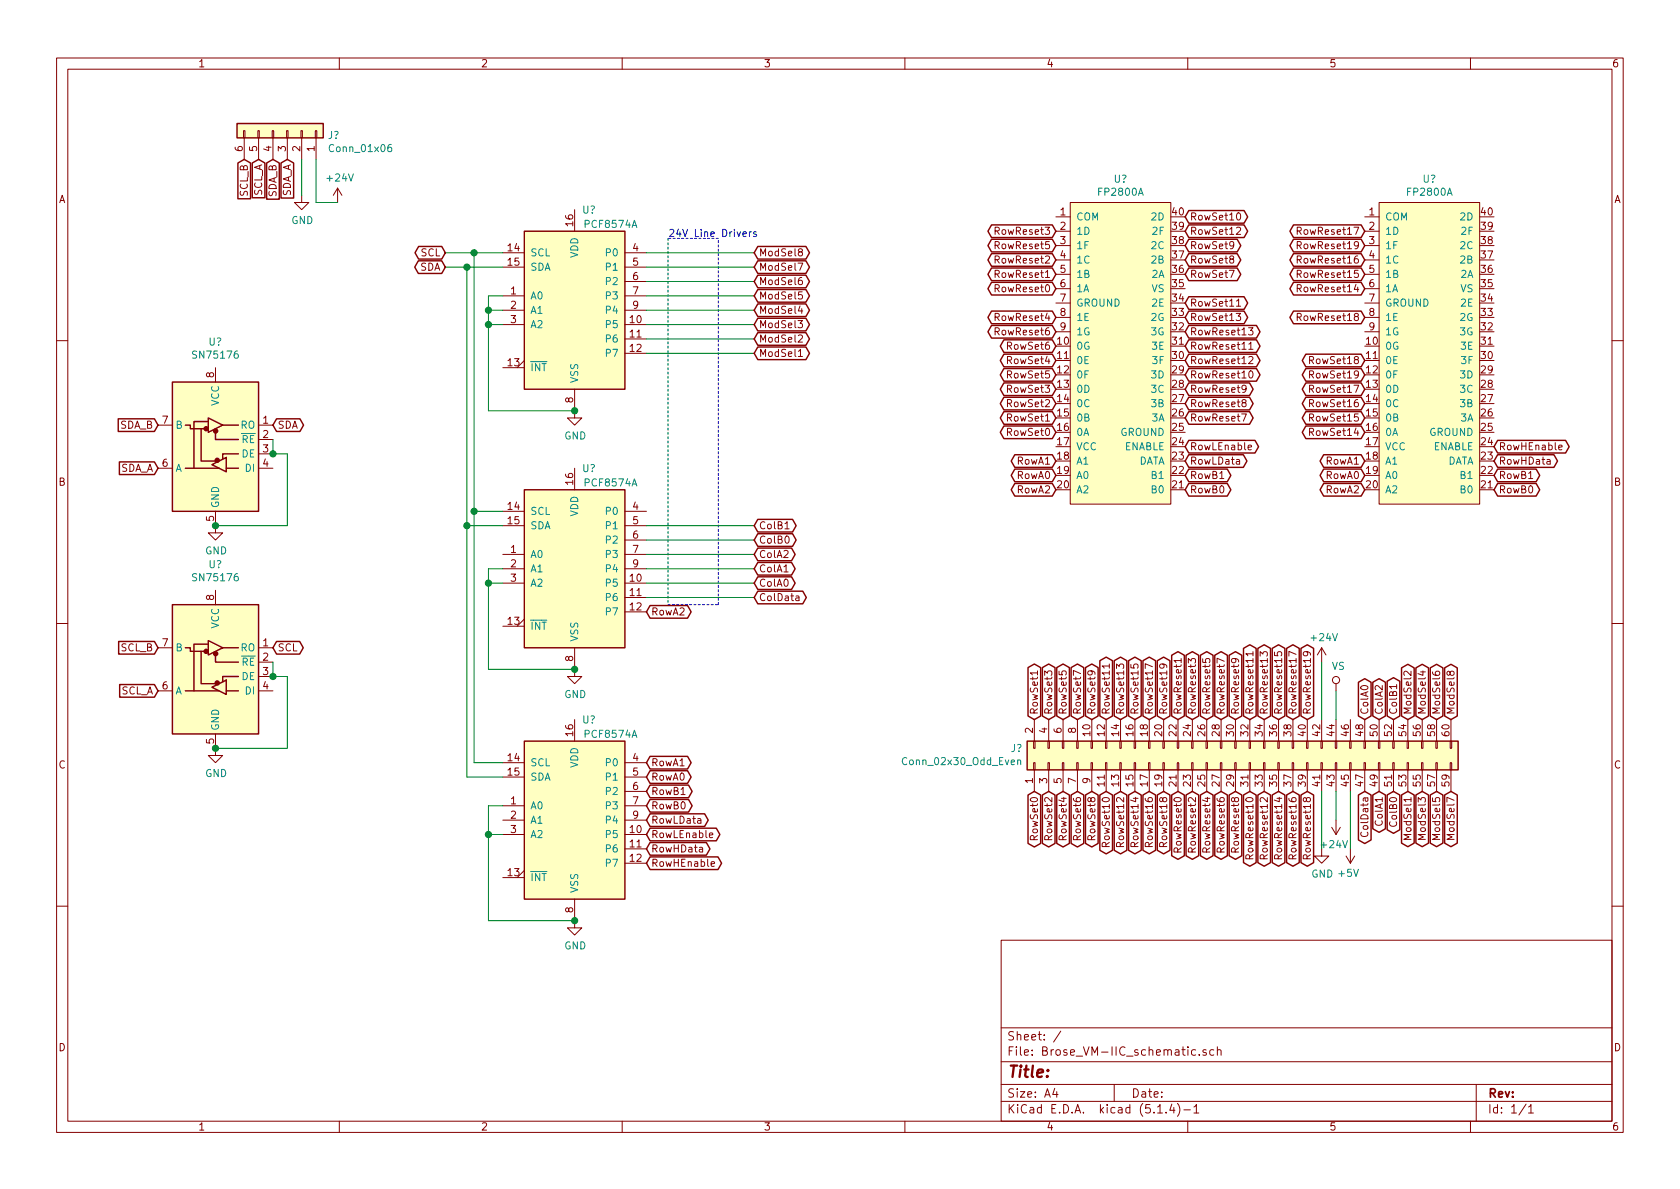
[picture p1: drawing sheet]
<svg xmlns="http://www.w3.org/2000/svg" width="297mm" height="210mm" viewBox="0 0 297 210" stroke-linecap="round" stroke-linejoin="round" font-family="sans-serif">
<g fill="none" stroke="#840000" stroke-width=".18">
<path d="M10 10.3h277v189.9h-277zM12 12.2h273v186.1h-273zM60 10.3v1.9M110 10.3v1.9M160 10.3v1.9M210 10.3v1.9M260 10.3v1.9M43.1 23.1h.2v1.3h-.2zM43.2 24.4v3.8M45.6 23.1h.2v1.3h-.2zM45.7 24.4v3.8M48.1 23.1h.3v1.3h-.3z"/>
<path d="M48.3 24.4v3.8M50.7 23.1h.2v1.3h-.2zM50.8 24.4v3.8M53.2 23.1h.3v1.3h-.3zM53.3 34.5v1.3h1.3l-1.3 1.3-1.2-1.3h1.2M53.3 24.4v3.8M55.8 23.1h.2v1.3h-.2zM55.9 24.4v3.8M59.7 33.3l-.8 1.2M59.7 33.3v2.5M59.7 33.3l.8 1.2M101.6 37.1v3.8"/>
<path d="M186.7 38.3h2.5M189.2 35.8h17.8v53.3h-17.8zM218.7 37.8l.2-.2a.67 .67 0 0 1 .5 .7 .67 .67 0 0 1-.5 .6l-.3-.5zM241.3 38.3h2.5M243.8 35.8h17.8v53.3h-17.8zM88.9 52.3h3.8M88.9 57.4h3.8M88.9 44.7h3.8M88.9 47.2h3.8M88.9 54.9h3.8M110.5 52.3h3.8M110.5 57.4h3.8"/>
<path d="M110.5 59.9h3.8M110.5 44.7h3.8M110.5 47.2h3.8M110.5 54.9h3.8M110.5 49.8h3.8M141.1 56.7h.8l-.4 .5 .3 .1v.5l-.2 .2-.5-.2M141.1 46.5h.8l-.5 1.3M141.1 59.4l.5-.2 .2 .2 .1 .2-.1 .2-.7 .7h.8M141.4 44.5l-.3-.2 .2-.2 .3-.1 .2 .1v.3l-.5 .2-.2 .2v.2l.3 .3 .4-.1 .1-.2-.1-.4-.2-.1M141.5 54.1l-.4 .9h.8M141.8 49.1h-.3a.79 .79 0 0 0-.1 1.2l.4-.1v-.5l-.4-.2-.3 .3M141.8 54.6v.8"/>
<path d="M141.8 51.6h-.6l-.1 .6 .2-.1 .5 .1v.6l-.2 .1-.5-.1M186.7 56.1h2.5M186.7 40.9h2.5M186.7 43.4h2.5M186.7 46h2.5M186.7 48.5h2.5M186.7 51h2.5M186.7 53.6h2.5M186.7 58.7h2.5M217.3 47.8h.9l-.5 1.3M217.7 45.8l-.2-.1v-.3l.2-.1h.3l.1 .4-.6 .2-.1 .1v.3l.3 .2h.3l.1-.2v-.4l-.2-.1M218.1 43.3l-.2 .2h-.4l-.1-.2 .1-.5 .2-.1h.2l.2 .3a.97 .97 0 0 1-.2 .9l-.4 .1"/>
<path d="M218.6 55.4h.8l-.5 .5 .4 .1v.6l-.2 .1-.5-.1M218.6 53.2l.4-.3v1.2M218.6 40.3l.5-.1 .2 .1 .1 .2-.1 .2-.7 .7h.8M218.6 54.1h.8M220.8 58h.7l-.4 .4 .4 .2v.4l-.2 .2-.5-.1M229.4 51l.6-.1v-.4l-.2-.2h-.4v1.3M229.4 48.5l.6-.1v-.5l-.2-.1h-.4v1.3M229.4 45.9h.6v-.5l-.2-.1h-.4v1.2M229.4 40.8h.6v-.5l-.2-.1h-.4v1.2M229.4 56.1l.6-.1v-.5l-.2-.1h-.4v1.3M229.4 43.4l.6-.1v-.5l-.2-.1h-.4v1.3M241.3 56.1h2.5"/>
<path d="M241.3 40.9h2.5M241.3 43.4h2.5M241.3 46h2.5M241.3 48.5h2.5M241.3 51h2.5M241.3 53.6h2.5M241.3 58.7h2.5M10 60.2h2M27.9 75.2h2.6M36.8 74.5h.1M38.1 65v2.6M45.7 75.2h2.6"/>
<path d="M45.7 77.7h2.6M88.9 65h3.8M92.7 63.7l-1.3 1.3M101.6 68.8v5.1h1.3l-1.3 1.3-1.3-1.3h1.3M110.5 62.5h3.8M141.1 62.1l.4-.3v1.2M141.1 63h.8M219.5 73.2h.9l-.6 1.3M219.8 71.2l-.2-.2 .1-.2 .1-.1 .5 .1v.3l-.6 .2-.1 .1v.3l.2 .2h.4l.1-.2v-.4l-.2-.1M220.3 68.7l-.2 .2h-.4l-.1-.2v-.3l.2-.3h.3l.2 .3a.88 .88 0 0 1-.2 .9l-.4 .1M220.7 79.1l.6-.1-.1-.2-.3-.1-.2 .2 .1 .6h.4M220.8 60.9l.4-.4v1.3"/>
<path d="M220.8 63.2l.5-.2 .2 .4-.7 .9h.7M220.8 61.8h.7M220.9 65.7l.2-.1a.67 .67 0 0 1 .5 .6 .67 .67 0 0 1-.5 .6l-.2-.2-.1-.2zM231.5 73.9l.7-.1v-.5l-.2-.1h-.5v1.3M231.5 76.4l.7-.1v-.4l-.2-.2h-.5v1.3M231.5 71.3l.7-.1v-.4l-.2-.1h-.5v1.2M231.5 68.8l.7-.1v-.5l-.2-.1h-.5v1.3M231.5 63.7l.7-.1v-.4l-.2-.2h-.5v1.3M231.5 66.2l.7-.1v-.4l-.2-.1h-.5v1.2M275.6 79.1l.6-.1-.1-.2-.3-.1-.2 .2 .1 .6h.4M285 60.2h2M27.9 82.8h2.6"/>
<path d="M38.1 90.4v3.8h1.3l-1.3 1.3-1.3-1.3h1.3M45.7 80.3h2.6M45.7 82.8h2.6M88.9 98h3.8M88.9 90.4h3.8M88.9 93h3.8M101.6 82.8v3.8M110.5 98h3.8M110.5 90.4h3.8M110.5 93h3.8M110.5 95.5h3.8M138.8 93.5h.7"/>
<path d="M138.9 94.9l.2-.1a.67 .67 0 0 1 .4 .6 .67 .67 0 0 1-.4 .7l-.3-.5zM215.7 84.6h.7M218.6 81.3h.5l.1 .8M219.2 81.6h-.5l-.1 .2v.2h.6M270.3 84.6h.7M273.5 81.3h.5l.1 .8M274.1 81.6h-.4l-.2 .2v.2h.6M10 110.3h2M27.9 114.5h2.6M36.8 113.9h.1M38.1 104.4v2.5M45.7 114.5h2.6"/>
<path d="M45.7 117.1h2.6M45.7 119.6h2.6M88.9 103.1h3.8M88.9 110.7h3.8M88.9 100.6h3.8M92.7 109.5l-1.3 1.2M101.6 114.5v5.1h1.3l-1.3 1.3-1.3-1.3h1.3M110.5 103.1h3.8M110.5 105.7h3.8M110.5 108.2h3.8M110.5 100.6h3.8M138.6 101.1h.7"/>
<path d="M140.7 105.4h.5l.1 .8M141.3 105.7h-.5l-.1 .2 .1 .3h.5M183.4 119h-1.2l.3 .3M183.4 118.6v.7M184.7 119.4v-.8l.5 .4 .1-.3h.6l.1 .2-.1 .5M187.2 118.7v.6h.7l-.2-.1 .2-.5h.5l.1 .2-.1 .4M191.1 119.1l-1.3-.5v.8M192.9 118.6l.2 .3v.3l-.2 .1h-.4l-.2-.2v-.2l.3-.3a.97 .97 0 0 1 .9 .3l.1 .3M196.1 117.8h-1.2l.3 .4M196.1 117.4v.8M197.4 118.2v-.8l.5 .5 .1-.4 .5-.1 .2 .3-.1 .5M199.9 117.5v.6l.7 .1-.2-.5 .3-.3h.3l.2 .3-.1 .5"/>
<path d="M203.8 117.9l-1.3-.5v.8M205.6 117.4l.2 .3v.3l-.2 .2-.5-.2-.1-.3 .2-.2a.87 .87 0 0 1 1.1 .3v.2M208.8 116.8h-1.2l.3 .4M208.8 116.5v.7M210.1 117.2v-.7l.5 .4 .1-.4h.6l.1 .2-.1 .5M212.6 116.5v.6l.7 .1-.2-.2 .2-.5h.5l.1 .2-.1 .5M216.5 116.9l-1.3-.5v.8M218.3 116.5l.2 .2v.4l-.2 .1h-.3l-.3-.3v-.2l.3-.2a.88 .88 0 0 1 .9 .2l.1 .4M221.5 115.6h-1.2l.3 .4M221.5 115.2v.8M222.8 116v-.8l.5 .5 .1-.4 .5-.1 .2 .3-.1 .5M225.3 115.3v.6l.7 .1-.2-.5 .3-.3h.3l.2 .3-.1 .5"/>
<path d="M229.2 115.7l-1.3-.5v.8M231 115.2l.2 .3v.3l-.2 .2-.5-.2-.1-.3 .2-.2a.84 .84 0 0 1 1.1 .3v.2M233.7 114.5v2.6M233.7 114.5l-.8 1.3M233.7 114.5l.7 1.3M249.5 118.7v.8l-.9-.8-.4 .2 .1 .5M251.2 118.8h.8M251.6 118.6v.8l-.9-.3M253.3 118.8v.2a.79 .79 0 0 0 1.3 .2l-.1-.4-.5-.1-.2 .2v.3l.2 .2M256.4 118.9l.2-.2h.3l.2 .2-.1 .4-.1 .1-.5-.1v-.4l-.3-.2-.3 .2v.3l.3 .2 .3-.2M285 110.3h2M27.9 122.2h2.6"/>
<path d="M38.1 129.8v3.8h1.3l-1.3 1.3-1.3-1.3h1.3M45.7 122.2h2.6M88.9 134.9h3.8M88.9 137.4h3.8M101.6 127.2v3.9M110.5 134.9h3.8M110.5 137.4h3.8M110.5 139.9h3.8M182.8 134.9h.2v1.2h-.2zM182.8 131.1h.2v1.2h-.2zM182.9 127.2v3.9M182.9 136.1v3.8"/>
<path d="M185.3 134.9h.2v1.2h-.2zM185.3 131.1h.2v1.2h-.2zM185.4 127.2v3.9M185.4 136.1v3.8M187.8 134.9h.3v1.2h-.3zM187.8 131.1h.3v1.2h-.3zM188 127.2v3.9M188 136.1v3.8M190.4 134.9h.2v1.2h-.2zM190.4 131.1h.2v1.2h-.2zM190.5 127.2v3.9M190.5 136.1v3.8"/>
<path d="M192.9 134.9h.3v1.2h-.3zM192.9 131.1h.3v1.2h-.3zM193 127.2v3.9M193 136.1v3.8M195.5 134.9h.2v1.2h-.2zM195.5 131.1h.2v1.2h-.2zM195.6 127.2v3.9M195.6 136.1v3.8M198 134.9h.2v1.2h-.2zM198 131.1h.2v1.2h-.2zM198.1 127.2v3.9M198.1 136.1v3.8"/>
<path d="M200.5 134.9h.3v1.2h-.3zM200.5 131.1h.3v1.2h-.3zM200.7 127.2v3.9M200.7 136.1v3.8M203.1 134.9h.2v1.2h-.2zM203.1 131.1h.2v1.2h-.2zM203.2 127.2v3.9M203.2 136.1v3.8M205.6 134.9h.3v1.2h-.3zM205.6 131.1h.3v1.2h-.3zM205.7 127.2v3.9M205.7 136.1v3.8"/>
<path d="M208.2 134.9h.2v1.2h-.2zM208.2 131.1h.2v1.2h-.2zM208.3 127.2v3.9M208.3 136.1v3.8M210.7 134.9h.2v1.2h-.2zM210.7 131.1h.2v1.2h-.2zM210.8 127.2v3.9M210.8 136.1v3.8M213.2 134.9h.3v1.2h-.3zM213.2 131.1h.3v1.2h-.3zM213.4 127.2v3.9M213.4 136.1v3.8"/>
<path d="M215.8 134.9h.2v1.2h-.2zM215.8 131.1h.2v1.2h-.2zM215.9 127.2v3.9M215.9 136.1v3.8M218.3 134.9h.3v1.2h-.3zM218.3 131.1h.3v1.2h-.3zM218.4 127.2v3.9M218.4 136.1v3.8M220.9 134.9h.2v1.2h-.2zM220.9 131.1h.2v1.2h-.2zM221 127.2v3.9M221 136.1v3.8"/>
<path d="M223.4 134.9h.2v1.2h-.2zM223.4 131.1h.2v1.2h-.2zM223.5 127.2v3.9M223.5 136.1v3.8M225.9 134.9h.3v1.2h-.3zM225.9 131.1h.3v1.2h-.3zM226.1 127.2v3.9M226.1 136.1v3.8M228.5 134.9h.2v1.2h-.2zM228.5 131.1h.2v1.2h-.2zM228.6 127.2v3.9M228.6 136.1v3.8"/>
<path d="M231 134.9h.3v1.2h-.3zM231 131.1h.3v1.2h-.3zM231.1 127.2v3.9M231.1 136.1v3.8M233.6 134.9h.2v1.2h-.2zM233.6 131.1h.2v1.2h-.2zM233.7 127.2v3.9M233.7 136.1v3.8M236.1 134.9h.2v1.2h-.2zM236.1 131.1h.2v1.2h-.2zM236.2 120.9v1.3M236.2 127.2v3.9"/>
<path d="M236.2 136.1v3.8M238.6 134.9h.3v1.2h-.3zM238.6 131.1h.3v1.2h-.3zM238.8 127.2v3.9M238.8 136.1v3.8M241.2 134.9h.2v1.2h-.2zM241.2 131.1h.2v1.2h-.2zM241.3 127.2v3.9M241.3 136.1v3.8M243.7 134.9h.3v1.2h-.3zM243.7 131.1h.3v1.2h-.3zM243.8 127.2v3.9"/>
<path d="M243.8 136.1v3.8M246.3 134.9h.2v1.2h-.2zM246.3 131.1h.2v1.2h-.2zM246.4 127.2v3.9M246.4 136.1v3.8M246.9 121.1v.7M248.8 134.9h.2v1.2h-.2zM248.8 131.1h.2v1.2h-.2zM248.9 127.2v3.9M248.9 136.1v3.8M251.3 134.9h.3v1.2h-.3zM251.3 131.1h.3v1.2h-.3z"/>
<path d="M251.5 127.2v3.9M251.5 136.1v3.8M253.9 134.9h.2v1.2h-.2zM253.9 131.1h.2v1.2h-.2zM254 127.2v3.9M254 136.1v3.8M256.4 134.9h.3v1.2h-.3zM256.4 131.1h.3v1.2h-.3zM256.5 127.2v3.9M256.5 136.1v3.8M88.9 142.5h3.8M88.9 147.6h3.8"/>
<path d="M88.9 155.2h3.8M88.9 145h3.8M92.7 153.9l-1.3 1.3M101.6 159v5.1h1.3l-1.3 1.2-1.3-1.2h1.3M110.5 142.5h3.8M110.5 147.6h3.8M110.5 150.1h3.8M110.5 152.6h3.8M110.5 145h3.8M120.4 140.5h.7M123.4 144.8h.5v.8M123.7 149.9h.5v.8"/>
<path d="M123.9 145.1h-.4l-.2 .2 .1 .2h.5M124.2 150.1l-.4 .1-.2 .2 .1 .2h.5M125.4 147.7l.6-.1v-.3h-.4l-.2 .2 .1 .6h.5M125.7 152.8l.6-.1v-.3h-.4l-.2 .1 .1 .7h.5M195.5 149.7l-.1-.7h-.4l-.1 .2v.5h1.2M198.1 149.7l-.1-.7h-.5l-.1 .2v.5h1.3M200.6 149.7l-.1-.7h-.4l-.2 .2v.5h1.3M203.1 149.7l-.1-.7h-.4l-.1 .2v.5h1.3M205.7 149.7l-.1-.7h-.4l-.2 .2v.5h1.3M220.9 151.9v-.6l-.5-.1-.1 .2v.5h1.2M223.5 151.9l-.1-.6-.5-.1-.1 .2v.5h1.3M226 151.9v-.6l-.5-.1-.2 .2v.5h1.3"/>
<path d="M228.5 151.9v-.6l-.5-.1-.1 .2v.5h1.3M231.1 151.9l-.1-.6-.4-.1-.2 .2v.5h1.3M233.7 150.1v1.3h1.2l-1.2 1.2-1.3-1.2h1.3M235.5 146.3l.7 1.3M236.2 145v2.6M237 146.3l-.8 1.3M238 151.4l.8 1.2M238.8 150.1v2.5M239.5 151.4l-.7 1.2M10 160.2h2M177 166.3h108v32h-108zM285 160.2h2"/>
<path d="M60 198.3v1.9M110 198.3v1.9M160 198.3v1.9M177 194.8h108M177 191.8h108M177 187.8h108M177 181.8h108M186.5 192.5l-.4 1h1M186.8 193v1M187.6 182.3l-1.3 2M197 191.8v3M204.7 196.8h.8"/>
<path d="M206.2 196.7v.1M207.2 195.2l-.4 1.1h.9M207.5 195.8v1M208.2 195.1a1.71 1.71 0 0 1 0 2.3M209.3 196.3h1.2M210 198.3v1.9M211.1 195.8l.4-.5v1.5M211.1 196.8h.9M211.4 185.7l-.4-.1-.3 .3v.6l.3 .1 .4-.1M212 186.5v.1M213.3 185.7a.37 .37 0 0 0-.6 .1l.1 .2 .5 .2v.1l-.2 .3-.4-.1M214.6 185.7l-.4-.1-.3 .3 .1 .6 .2 .1 .4-.1"/>
<path d="M215.2 185.7h.1a.37 .37 0 0 1 .6 .1v.8M215.2 185.1v1.5M260 198.3v1.9M261 191.8v6.5M269.8 195.2l-1.2 2M270.3 195.8l.4-.5v1.5M270.3 196.8h.8"/>
<circle cx="236.2" cy="120.3" r=".63"/>
</g>
<g fill="#ffffc2" stroke="#ffffc2" stroke-width=".18">
<path d="M189.2 35.8h17.8v53.3h-17.8z"/>
<path d="M30.5 106.9h15.2v22.9h-15.2z"/>
<path d="M30.5 67.6h15.2v22.8h-15.2z"/>
<path d="M92.7 131.1h17.8v27.9h-17.8z"/>
<path d="M92.7 86.6h17.8v27.9h-17.8z"/>
<path d="M92.7 40.9h17.8v27.9h-17.8z"/>
<path d="M243.8 35.8h17.8v53.3h-17.8z"/>
<path d="M181.6 131.1h76.2v5h-76.2z"/>
<path d="M41.9 21.8h15.2v2.6h-15.2z"/>
</g>
<g fill="none" stroke="#840000" stroke-width=".25">
<path d="M41.9 21.8h15.2v2.6h-15.2zM42.1 28.8l1.1-.6 1.1 .6v6.3h-2.2zM44.6 28.8l1.1-.6 1.1 .6v6.2h-2.2zM47.1 28.8l1.2-.6 1.1 .6v6.4h-2.3zM49.7 28.8l1.1-.6 1.1 .6v6.2h-2.2zM175.3 39.8h10.8l.6 1.1-.6 1.1h-10.8l-.6-1.1zM210.2 39.8h9.8l.6 1.1-.6 1.1h-9.8l-.7-1.1zM210.2 37.2h9.8l.6 1.1-.6 1.2h-9.8l-.7-1.2zM228.7 39.8h12l.6 1.1-.6 1.1h-12l-.6-1.1zM74 46.1h4.1l.6 1.1-.6 1.2h-4.1l-.7-1.2zM74 43.6h4.1l.6 1.1-.6 1.1h-4.1l-.6-1.1zM92.7 40.9h17.8v27.9h-17.8z"/>
<path d="M134 58.8h8.5l.6 1.1-.6 1.2h-8.5l-.7-1.2zM134 56.3h8.5l.6 1.1-.6 1.1h-8.5l-.7-1.1zM134 51.2h8.5l.6 1.1-.6 1.1h-8.5l-.7-1.1zM134 53.7h8.5l.6 1.2-.6 1.1h-8.5l-.7-1.1zM134 48.7h8.5l.6 1.1-.6 1.1h-8.5l-.7-1.1zM134 46.1h8.5l.6 1.1-.6 1.2h-8.5l-.7-1.2zM134 43.6h8.5l.6 1.1-.6 1.1h-8.5l-.7-1.1zM175.3 49.9h10.8l.6 1.1-.6 1.2h-10.8l-.6-1.2zM175.3 47.4h10.8l.6 1.1-.6 1.1h-10.8l-.6-1.1zM175.3 44.9h10.8l.6 1.1-.6 1.1h-10.8l-.6-1.1zM175.3 55h10.8l.6 1.1-.6 1.1h-10.8l-.6-1.1zM175.3 42.3h10.8l.6 1.1-.6 1.1h-10.8l-.6-1.1z"/>
<path d="M175.3 57.6h10.8l.6 1.1-.6 1.1h-10.8l-.6-1.1zM210.2 52.5h9.8l.6 1.1-.6 1.1h-9.8l-.7-1.1zM210.2 55h9.8l.6 1.1-.6 1.1h-9.8l-.7-1.1zM210.2 57.6h11.9l.7 1.1-.7 1.1h-11.9l-.7-1.1zM210.2 47.4h8.5l.7 1.1-.7 1.1h-8.5l-.7-1.1zM210.2 44.9h8.5l.7 1.1-.7 1.1h-8.5l-.7-1.1zM210.2 42.3h8.5l.7 1.1-.7 1.1h-8.5l-.7-1.1zM228.7 49.9h12l.6 1.1-.6 1.2h-12l-.6-1.2zM228.7 47.4h12l.6 1.1-.6 1.1h-12l-.6-1.1zM228.7 44.9h12l.6 1.1-.6 1.1h-12l-.6-1.1zM228.7 55h12l.6 1.1-.6 1.1h-12l-.6-1.1zM228.7 42.3h12l.6 1.1-.6 1.1h-12l-.6-1.1z"/>
<path d="M20.9 74.1h6.4l.6 1.1-.6 1.1h-6.4zM30.5 67.6h15.2v22.8h-15.2zM32.8 75.2h.9v.6h2.5M35.6 75.8v5.7h2.5M36.8 74.5h-2.5v8.3M36.8 73.9l2.6 1.3-2.6 1.2zM38.1 76.4v1.3h4.1M39.4 75.2h2.8M48.9 74.1h4.1l.7 1.1-.7 1.1h-4.1l-.6-1.1zM134 61.4h8.5l.6 1.1-.6 1.1h-8.5l-.7-1.1zM177.5 60.1h8.6l.6 1.1-.6 1.1h-8.6l-.6-1.1zM177.5 75.3h8.6l.6 1.1-.6 1.2h-8.6l-.6-1.2z"/>
<path d="M177.5 72.8h8.6l.6 1.1-.6 1.1h-8.6l-.6-1.1zM177.5 70.3h8.6l.6 1.1-.6 1.1h-8.6l-.6-1.1zM177.5 67.7h8.6l.6 1.1-.6 1.1h-8.6l-.6-1.1zM177.5 62.6h8.6l.6 1.1-.6 1.2h-8.6l-.6-1.2zM177.5 65.2h8.6l.6 1.1-.6 1.1h-8.6l-.6-1.1zM210.2 72.8h10.7l.7 1.1-.7 1.1h-10.7l-.7-1.1zM210.2 70.3h10.7l.7 1.1-.7 1.1h-10.7l-.7-1.1zM210.2 67.7h10.7l.7 1.1-.7 1.1h-10.7l-.7-1.1zM210.2 65.2h11.9l.7 1.1-.7 1.1h-11.9l-.7-1.1zM210.2 60.1h11.9l.7 1.1-.7 1.1h-11.9l-.7-1.1zM210.2 62.6h11.9l.7 1.1-.7 1.2h-11.9l-.7-1.2zM210.2 77.9h11.7l.6 1.1-.6 1.1h-11.7l-.7-1.1z"/>
<path d="M230.9 72.8h9.8l.6 1.1-.6 1.1h-9.8l-.6-1.1zM230.9 75.3h9.8l.6 1.1-.6 1.2h-9.8l-.6-1.2zM230.9 70.3h9.8l.6 1.1-.6 1.1h-9.8l-.6-1.1zM230.9 67.7h9.8l.6 1.1-.6 1.1h-9.8l-.6-1.1zM230.9 62.6h9.8l.6 1.1-.6 1.2h-9.8l-.6-1.2zM230.9 65.2h9.8l.6 1.1-.6 1.1h-9.8l-.6-1.1zM264.8 77.9h12l.6 1.1-.6 1.1h-12l-.6-1.1zM21.1 81.7h6.2l.6 1.1-.6 1.1h-6.2zM32.8 82.8h5.9M37.5 82.2l2.5-1.3v2.5zM39.4 80.9v.3M40 82.8h2.2"/>
<path d="M42.2 80.3h-2.8v.6M92.7 86.6h17.8v27.9h-17.8zM134 99.5h6l.6 1.1-.6 1.1h-6l-.7-1.1zM134 96.9h6l.6 1.1-.6 1.2h-6l-.7-1.2zM134 94.4h6.1l.7 1.1-.7 1.1h-6.1l-.7-1.1zM134 91.8h6.1l.7 1.2-.7 1.1h-6.1l-.7-1.1zM179.4 85.5h6.7l.6 1.1-.6 1.1h-6.7l-.6-1.1zM179.4 80.4h6.7l.6 1.1-.6 1.1h-6.7l-.6-1.1zM179.4 83h6.7l.6 1.1-.6 1.1h-6.7l-.6-1.1zM210.2 80.4h9.6l.7 1.1-.7 1.1h-9.6l-.7-1.1zM210.2 83h6.8l.6 1.1-.6 1.1h-6.8l-.7-1.1zM210.2 85.5h6.8l.6 1.1-.6 1.1h-6.8l-.7-1.1z"/>
<path d="M234 83h6.7l.6 1.1-.6 1.1h-6.7l-.6-1.1zM234 85.5h6.7l.6 1.1-.6 1.1h-6.7l-.6-1.1zM234 80.4h6.7l.6 1.1-.6 1.1h-6.7l-.6-1.1zM264.8 80.4h10l.6 1.1-.6 1.1h-10l-.6-1.1zM264.8 83h6.8l.6 1.1-.6 1.1h-6.8l-.6-1.1zM264.8 85.5h6.8l.6 1.1-.6 1.1h-6.8l-.6-1.1zM21 113.4h6.3l.6 1.1-.6 1.2h-6.3zM30.5 106.9h15.2v22.9h-15.2zM32.8 114.5h.9v.7h2.5M35.6 115.2v5.7h2.5M36.8 113.9h-2.5v8.3M36.8 113.3l2.6 1.2-2.6 1.3z"/>
<path d="M38.1 115.8v1.3h4.1M39.4 114.5h2.8M42.2 119.6h-2.8v.9M48.9 113.4h4.1l.6 1.1-.6 1.2h-4.1l-.6-1.2zM114.9 107.1h6.7l.6 1.1-.6 1.1h-6.7l-.6-1.1zM134 102h6l.6 1.1-.6 1.1h-6l-.7-1.1zM134 104.5h7.9l.7 1.2-.7 1.1h-7.9l-.7-1.1zM181.8 118.1l1.1-.7 1.1 .7v8.5l-1.1 .6-1.1-.6zM184.3 118.1l1.1-.7 1.1 .7v8.5l-1.1 .6-1.1-.6zM186.8 118.1l1.2-.7 1.1 .7v8.5l-1.1 .6-1.2-.6zM189.4 118.1l1.1-.7 1.1 .7v8.5l-1.1 .6-1.1-.6zM191.9 118.1l1.1-.7 1.2 .7v8.5l-1.2 .6-1.1-.6z"/>
<path d="M194.5 116.8l1.1-.6 1.1 .6v9.8l-1.1 .6-1.1-.6zM197 116.8l1.1-.6 1.1 .6v9.8l-1.1 .6-1.1-.6zM199.5 116.8l1.2-.6 1.1 .6v9.8l-1.1 .6-1.2-.6zM202.1 116.8l1.1-.6 1.1 .6v9.8l-1.1 .6-1.1-.6zM204.6 116.8l1.1-.6 1.2 .6v9.8l-1.2 .6-1.1-.6zM207.2 115.9l1.1-.7 1.1 .7v10.7l-1.1 .6-1.1-.6zM209.7 115.9l1.1-.7 1.1 .7v10.7l-1.1 .6-1.1-.6zM212.2 115.9l1.2-.7 1.1 .7v10.7l-1.1 .6-1.2-.6zM214.8 115.9l1.1-.7 1.1 .7v10.7l-1.1 .6-1.1-.6zM217.3 115.9l1.1-.7 1.2 .7v10.7l-1.2 .6-1.1-.6zM219.9 114.6l1.1-.6 1.1 .6v12l-1.1 .6-1.1-.6zM222.4 114.6l1.1-.6 1.1 .6v12l-1.1 .6-1.1-.6z"/>
<path d="M224.9 114.6l1.2-.6 1.1 .6v12l-1.1 .6-1.2-.6zM227.5 114.6l1.1-.6 1.1 .6v12l-1.1 .6-1.1-.6zM230 114.6l1.1-.6 1.2 .6v12l-1.2 .6-1.1-.6zM247.8 118.1l1.1-.6 1.1 .6v8.5l-1.1 .6-1.1-.6zM250.3 118.1l1.2-.6 1.1 .6v8.5l-1.1 .6-1.2-.6zM252.9 118.1l1.1-.6 1.1 .6v8.5l-1.1 .6-1.1-.6zM255.4 118.1l1.1-.6 1.2 .6v8.5l-1.2 .6-1.1-.6zM21.2 121.1h6.1l.6 1.1-.6 1.1h-6.1zM32.8 122.2h5.9M37.5 121.5l2.5-1.2v2.5zM40 122.2h2.2M92.7 131.1h17.8v27.9h-17.8z"/>
<path d="M114.9 133.8h6.7l.6 1.1-.6 1.1h-6.7l-.6-1.1zM114.9 136.3h6.7l.6 1.1-.6 1.1h-6.7l-.6-1.1zM114.9 138.8h6.8l.7 1.1-.7 1.2h-6.8l-.6-1.2zM181.6 131.1h76.2v5h-76.2zM240.2 120.6l1.1-.6 1.1 .6v6l-1.1 .6-1.1-.6zM242.7 120.6l1.1-.6 1.2 .6v6l-1.2 .6-1.1-.6zM245.3 120.5l1.1-.7 1.1 .7v6.1l-1.1 .6-1.1-.6zM114.9 149h10l.6 1.1-.6 1.1h-10l-.6-1.1zM114.9 151.5h12l.7 1.1-.7 1.2h-12l-.6-1.2zM114.9 146.5h11.7l.7 1.1-.7 1.1h-11.7l-.6-1.1zM114.9 141.4h6.8l.7 1.1-.7 1.1h-6.8l-.6-1.1zM114.9 143.9h9.7l.6 1.1-.6 1.1h-9.7l-.6-1.1z"/>
<path d="M181.8 140.6l1.1-.7 1.1 .7v8.5l-1.1 .7-1.1-.7zM184.3 140.6l1.1-.7 1.1 .7v8.5l-1.1 .7-1.1-.7zM186.8 140.6l1.2-.7 1.1 .7v8.5l-1.1 .7-1.2-.7zM189.4 140.6l1.1-.7 1.1 .7v8.5l-1.1 .7-1.1-.7zM191.9 140.6l1.1-.7 1.2 .7v8.5l-1.2 .7-1.1-.7zM194.5 140.6l1.1-.7 1.1 .7v9.8l-1.1 .6-1.1-.6zM197 140.6l1.1-.7 1.1 .7v9.8l-1.1 .6-1.1-.6zM199.5 140.6l1.2-.7 1.1 .7v9.8l-1.1 .6-1.2-.6zM202.1 140.6l1.1-.7 1.1 .7v9.8l-1.1 .6-1.1-.6zM204.6 140.6l1.1-.7 1.2 .7v9.8l-1.2 .6-1.1-.6zM207.2 140.6l1.1-.7 1.1 .7v10.7l-1.1 .7-1.1-.7zM209.7 140.6l1.1-.7 1.1 .7v10.7l-1.1 .7-1.1-.7z"/>
<path d="M212.2 140.6l1.2-.7 1.1 .7v10.7l-1.1 .7-1.2-.7zM214.8 140.6l1.1-.7 1.1 .7v10.7l-1.1 .7-1.1-.7zM217.3 140.6l1.1-.7 1.2 .7v10.7l-1.2 .7-1.1-.7zM219.9 140.6l1.1-.7 1.1 .7v11.9l-1.1 .7-1.1-.7zM222.4 140.6l1.1-.7 1.1 .7v11.9l-1.1 .7-1.1-.7zM224.9 140.6l1.2-.7 1.1 .7v11.9l-1.1 .7-1.2-.7zM227.5 140.6l1.1-.7 1.1 .7v11.9l-1.1 .7-1.1-.7zM230 140.6l1.1-.7 1.2 .7v11.9l-1.2 .7-1.1-.7zM240.2 140.6l1.1-.7 1.1 .7v7.9l-1.1 .7-1.1-.7zM242.7 140.6l1.1-.7 1.2 .7v6l-1.2 .6-1.1-.6zM245.3 140.6l1.1-.7 1.1 .7v6.1l-1.1 .7-1.1-.7zM247.8 140.6l1.1-.7 1.1 .7v8.5l-1.1 .6-1.1-.6z"/>
<path d="M250.3 140.6l1.2-.7 1.1 .7v8.5l-1.1 .6-1.2-.6zM252.9 140.6l1.1-.7 1.1 .7v8.5l-1.1 .6-1.1-.6zM255.4 140.6l1.1-.7 1.2 .7v8.5l-1.2 .6-1.1-.6z"/>
</g>
<g fill="#840000" stroke="#840000" stroke-width=".25">
<circle cx="38.4" cy="120.8" r=".36"/>
<circle cx="38.1" cy="115.6" r=".36"/>
<circle cx="36.4" cy="115.2" r=".36"/>
<circle cx="38.4" cy="81.4" r=".36"/>
<circle cx="38.1" cy="76.2" r=".36"/>
<circle cx="36.4" cy="75.8" r=".36"/>
</g>
<path d="M69.2 25.5l-.4 .1a.87 .87 0 0 0 0 1.2l.4-.1v-.5l-.4-.2-.2 .3M179.9 134.5l.2-.1h.3l.1 .8M179.9 134.4v.8" fill="none" stroke="#008484" stroke-width=".18"/>
<path d="M118.1 42.2v64.7M127 42.2h-8.9M118.1 106.9h8.9M127 106.9v-64.7" fill="none" stroke="#0000c2" stroke-width=".18" stroke-dasharray=".4 .4"/>
<g fill="none" stroke="#008400" stroke-width=".18">
<path d="M53.3 28.2v6.3M55.9 28.2v7.6h3.8M78.7 44.7h10.2M78.7 47.2h10.2M82.5 47.2v90.2h6.4M83.8 44.7v90.2h5.1M86.4 57.4h2.5M86.4 54.9h2.5M88.9 52.3h-2.5v20.3h15.2M114.3 44.7h19M114.3 57.4h19M114.3 52.3h19"/>
<path d="M114.3 54.9h19M114.3 59.9h19M114.3 49.8h19M114.3 47.2h19M48.3 77.7v2.6h2.5v12.7h-12.7M114.3 62.5h19M82.5 93h6.4M83.8 90.4h5.1M114.3 95.5h19M114.3 98h19M114.3 93h19M48.3 117.1v2.5h2.5v12.7h-12.7"/>
<path d="M86.4 103.1h2.5M88.9 100.6h-2.5v17.8h15.2M114.3 103.1h19M114.3 100.6h19M114.3 105.7h19M233.7 117.1v10.1M233.7 139.9v10.2M236.2 122.2v5M236.2 139.9v5.1M238.8 139.9v10.2M86.4 147.6h2.5M88.9 142.5h-2.5v20.3h15.2"/>
</g>
<path d="M131.4 41.4l.6-.1-.1-.3h-.4l-.1 .2v.6h.5M132.5 41v.8M132.9 41l-.4 .2M133.7 41h-.3l-.2 .2 .1 .1 .4 .2v.3h-.5" fill="none" stroke="#0000c2" stroke-width=".18"/>
<g fill="#008400" stroke="#008400" stroke-width=".25">
<circle cx="86.4" cy="147.6" r=".51"/>
<circle cx="82.6" cy="93" r=".51"/>
<circle cx="101.6" cy="72.6" r=".51"/>
<circle cx="86.4" cy="54.9" r=".51"/>
<circle cx="83.8" cy="90.4" r=".51"/>
<circle cx="86.4" cy="57.4" r=".51"/>
<circle cx="82.6" cy="47.2" r=".51"/>
<circle cx="101.6" cy="118.4" r=".51"/>
<circle cx="86.4" cy="103.1" r=".51"/>
<circle cx="83.8" cy="44.7" r=".51"/>
<circle cx="101.6" cy="162.8" r=".51"/>
<circle cx="48.3" cy="119.6" r=".51"/>
<circle cx="38.1" cy="93" r=".51"/>
<circle cx="48.3" cy="80.3" r=".51"/>
<circle cx="38.1" cy="132.3" r=".51"/>
</g>
<text font-size="2.8" fill="#840000" x="178" y="190.5">Title:</text>
<g font-size="2.1" fill="#840000">
<text x="178" y="184">Sheet: /</text>
<text x="178" y="186.7">File: Brose_VM-IIC_schematic.sch</text>
<text x="178" y="196.9">KiCad E.D.A. kicad (5.1.4)-1</text>
<text x="178" y="194.1">Size: A4</text>
<text x="200" y="194.1">Date:</text>
<text x="263" y="194.1">Rev:</text>
<text x="263" y="196.9">Id: 1/1</text>
</g>
<g font-size="1.8" fill="#840000">
<text x="35" y="11.9">1</text>
<text x="85" y="11.9">2</text>
<text x="135" y="11.9">3</text>
<text x="185" y="11.9">4</text>
<text x="235" y="11.9">5</text>
<text x="285" y="11.9">6</text>
<text x="42.9" y="26.8" transform="rotate(-90 42.9 26.8)">6</text>
<text x="45.5" y="26.8" transform="rotate(-90 45.5 26.8)">5</text>
<text x="48" y="26.8" transform="rotate(-90 48 26.8)">4</text>
<text x="50.5" y="26.8" transform="rotate(-90 50.5 26.8)">3</text>
<text x="53.1" y="26.8" transform="rotate(-90 53.1 26.8)">2</text>
<text x="55.6" y="26.8" transform="rotate(-90 55.6 26.8)">1</text>
<text x="10.4" y="35.9">A</text>
<text x="43.8" y="34.8" transform="rotate(-90 43.8 34.8)">SCL_B</text>
<text x="46.4" y="34.8" transform="rotate(-90 46.4 34.8)">SCL_A</text>
<text x="48.9" y="35" transform="rotate(-90 48.9 35)">SDA_B</text>
<text x="51.4" y="35" transform="rotate(-90 51.4 35)">SDA_A</text>
<text x="285.4" y="35.9">A</text>
<text x="101.3" y="39.9" transform="rotate(-90 101.3 39.9)">16</text>
<text x="176.4" y="41.5">RowReset3</text>
<text x="187.5" y="38.1">1</text>
<text x="187.5" y="40.6">2</text>
<text x="207.3" y="40.6">39</text>
<text x="207.3" y="38.1">40</text>
<text x="210.3" y="41.5">RowSet12</text>
<text x="210.3" y="39">RowSet10</text>
<text x="230" y="41.5">RowReset17</text>
<text x="242.1" y="38.1">1</text>
<text x="242.1" y="40.6">2</text>
<text x="261.9" y="40.6">39</text>
<text x="261.9" y="38.1">40</text>
<text x="74.2" y="47.9">SDA</text>
<text x="74.4" y="45.3">SCL</text>
<text x="89.8" y="44.4">14</text>
<text x="89.8" y="47">15</text>
<text x="111.9" y="44.4">4</text>
<text x="111.9" y="47">5</text>
<text x="134.1" y="47.9">ModSel7</text>
<text x="134.1" y="45.3">ModSel8</text>
<text x="176.4" y="46.6">RowReset2</text>
<text x="176.4" y="44.1">RowReset5</text>
<text x="187.5" y="43.2">3</text>
<text x="187.5" y="45.7">4</text>
<text x="207.3" y="45.7">37</text>
<text x="207.3" y="43.2">38</text>
<text x="210.3" y="46.6">RowSet8</text>
<text x="210.3" y="44.1">RowSet9</text>
<text x="230" y="46.6">RowReset16</text>
<text x="230" y="44.1">RowReset19</text>
<text x="242.1" y="43.2">3</text>
<text x="242.1" y="45.7">4</text>
<text x="261.9" y="45.7">37</text>
<text x="261.9" y="43.2">38</text>
<text x="90.3" y="52.1">1</text>
<text x="111.9" y="49.5">6</text>
<text x="111.9" y="52.1">7</text>
<text x="134.1" y="53">ModSel5</text>
<text x="134.1" y="50.4">ModSel6</text>
<text x="176.4" y="51.7">RowReset0</text>
<text x="176.4" y="49.1">RowReset1</text>
<text x="187.5" y="48.3">5</text>
<text x="187.5" y="50.8">6</text>
<text x="187.5" y="53.3">7</text>
<text x="207.3" y="53.3">34</text>
<text x="207.3" y="50.8">35</text>
<text x="207.3" y="48.3">36</text>
<text x="210.3" y="49.1">RowSet7</text>
<text x="230" y="51.7">RowReset14</text>
<text x="230" y="49.1">RowReset15</text>
<text x="242.1" y="48.3">5</text>
<text x="242.1" y="50.8">6</text>
<text x="242.1" y="53.3">7</text>
<text x="261.9" y="53.3">34</text>
<text x="261.9" y="50.8">35</text>
<text x="261.9" y="48.3">36</text>
<text x="90.3" y="54.6">2</text>
<text x="90.3" y="57.1">3</text>
<text x="111.4" y="57.1">10</text>
<text x="111.4" y="59.7">11</text>
<text x="111.9" y="54.6">9</text>
<text x="134.1" y="58">ModSel3</text>
<text x="134.1" y="55.5">ModSel4</text>
<text x="176.4" y="56.8">RowReset4</text>
<text x="176.4" y="59.3">RowReset6</text>
<text x="187.5" y="55.9">8</text>
<text x="187.5" y="58.4">9</text>
<text x="207.3" y="58.4">32</text>
<text x="207.3" y="55.9">33</text>
<text x="210.3" y="54.2">RowSet11</text>
<text x="210.3" y="56.8">RowSet13</text>
<text x="210.3" y="59.3">RowReset13</text>
<text x="230" y="56.8">RowReset18</text>
<text x="242.1" y="55.9">8</text>
<text x="242.1" y="58.4">9</text>
<text x="261.9" y="58.4">32</text>
<text x="261.9" y="55.9">33</text>
<text x="89.8" y="64.8">13</text>
<text x="111.4" y="62.2">12</text>
<text x="134.1" y="63.1">ModSel1</text>
<text x="134.1" y="60.6">ModSel2</text>
<text x="178.4" y="61.8">RowSet6</text>
<text x="178.4" y="64.4">RowSet4</text>
<text x="187" y="61">10</text>
<text x="187" y="63.5">11</text>
<text x="207.3" y="63.5">30</text>
<text x="207.3" y="61">31</text>
<text x="210.3" y="61.8">RowReset11</text>
<text x="210.3" y="64.4">RowReset12</text>
<text x="232.1" y="64.4">RowSet18</text>
<text x="241.6" y="61">10</text>
<text x="241.6" y="63.5">11</text>
<text x="261.9" y="63.5">30</text>
<text x="261.9" y="61">31</text>
<text x="37.8" y="66.8" transform="rotate(-90 37.8 66.8)">8</text>
<text x="101.3" y="71.2" transform="rotate(-90 101.3 71.2)">8</text>
<text x="178.4" y="69.5">RowSet3</text>
<text x="178.4" y="66.9">RowSet5</text>
<text x="187" y="66">12</text>
<text x="187" y="68.6">13</text>
<text x="187" y="71.1">14</text>
<text x="207.3" y="71.1">27</text>
<text x="207.3" y="68.6">28</text>
<text x="207.3" y="66">29</text>
<text x="210.3" y="69.5">RowReset9</text>
<text x="210.3" y="66.9">RowReset10</text>
<text x="232.1" y="69.5">RowSet17</text>
<text x="232.1" y="66.9">RowSet19</text>
<text x="241.6" y="66">12</text>
<text x="241.6" y="68.6">13</text>
<text x="241.6" y="71.1">14</text>
<text x="261.9" y="71.1">27</text>
<text x="261.9" y="68.6">28</text>
<text x="261.9" y="66">29</text>
<text x="21.2" y="75.8">SDA_B</text>
<text x="28.7" y="74.9">7</text>
<text x="46.5" y="74.9">1</text>
<text x="46.5" y="77.5">2</text>
<text x="49" y="75.8">SDA</text>
<text x="178.4" y="77.1">RowSet0</text>
<text x="178.4" y="74.5">RowSet1</text>
<text x="178.4" y="72">RowSet2</text>
<text x="187" y="73.7">15</text>
<text x="187" y="76.2">16</text>
<text x="207.3" y="76.2">25</text>
<text x="207.3" y="73.7">26</text>
<text x="210.3" y="74.5">RowReset7</text>
<text x="210.3" y="72">RowReset8</text>
<text x="232.1" y="74.5">RowSet15</text>
<text x="232.1" y="77.1">RowSet14</text>
<text x="232.1" y="72">RowSet16</text>
<text x="241.6" y="73.7">15</text>
<text x="241.6" y="76.2">16</text>
<text x="261.9" y="76.2">25</text>
<text x="261.9" y="73.7">26</text>
<text x="21.2" y="83.4">SDA_A</text>
<text x="28.7" y="82.5">6</text>
<text x="46.5" y="80">3</text>
<text x="46.5" y="82.5">4</text>
<text x="179.9" y="82.2">RowA1</text>
<text x="187" y="78.7">17</text>
<text x="187" y="81.3">18</text>
<text x="187" y="83.8">19</text>
<text x="207.3" y="83.8">22</text>
<text x="207.3" y="81.3">23</text>
<text x="207.3" y="78.7">24</text>
<text x="210.3" y="82.2">RowLData</text>
<text x="210.3" y="79.6">RowLEnable</text>
<text x="234.5" y="82.2">RowA1</text>
<text x="241.6" y="78.7">17</text>
<text x="241.6" y="81.3">18</text>
<text x="241.6" y="83.8">19</text>
<text x="261.9" y="83.8">22</text>
<text x="261.9" y="81.3">23</text>
<text x="261.9" y="78.7">24</text>
<text x="264.9" y="82.2">RowHData</text>
<text x="264.9" y="79.6">RowHEnable</text>
<text x="10.4" y="85.9">B</text>
<text x="101.3" y="85.7" transform="rotate(-90 101.3 85.7)">16</text>
<text x="179.9" y="87.2">RowA2</text>
<text x="179.9" y="84.7">RowA0</text>
<text x="187" y="86.4">20</text>
<text x="207.3" y="86.4">21</text>
<text x="210.3" y="84.7">RowB1</text>
<text x="210.3" y="87.2">RowB0</text>
<text x="234.5" y="84.7">RowA0</text>
<text x="234.5" y="87.2">RowA2</text>
<text x="241.6" y="86.4">20</text>
<text x="261.9" y="86.4">21</text>
<text x="264.9" y="84.7">RowB1</text>
<text x="264.9" y="87.2">RowB0</text>
<text x="285.4" y="85.9">B</text>
<text x="37.8" y="92.2" transform="rotate(-90 37.8 92.2)">5</text>
<text x="89.8" y="90.2">14</text>
<text x="89.8" y="92.7">15</text>
<text x="111.9" y="90.2">4</text>
<text x="111.9" y="92.7">5</text>
<text x="111.9" y="95.2">6</text>
<text x="134.1" y="93.6">ColB1</text>
<text x="90.3" y="97.8">1</text>
<text x="90.3" y="100.3">2</text>
<text x="111.9" y="97.8">7</text>
<text x="111.9" y="100.3">9</text>
<text x="134.1" y="101.2">ColA1</text>
<text x="134.1" y="98.7">ColA2</text>
<text x="134.1" y="96.1">ColB0</text>
<text x="37.8" y="106.1" transform="rotate(-90 37.8 106.1)">8</text>
<text x="90.3" y="102.9">3</text>
<text x="111.4" y="102.9">10</text>
<text x="111.4" y="105.4">11</text>
<text x="111.4" y="107.9">12</text>
<text x="134.1" y="103.8">ColA0</text>
<text x="134.1" y="106.3">ColData</text>
<text x="89.8" y="110.5">13</text>
<text x="115.1" y="108.8">RowA2</text>
<text x="21.4" y="115.2">SCL_B</text>
<text x="28.7" y="114.3">7</text>
<text x="46.5" y="114.3">1</text>
<text x="46.5" y="116.8">2</text>
<text x="46.5" y="119.4">3</text>
<text x="49" y="115.2">SCL</text>
<text x="101.3" y="116.9" transform="rotate(-90 101.3 116.9)">8</text>
<text x="21.4" y="122.8">SCL_A</text>
<text x="28.7" y="121.9">6</text>
<text x="46.5" y="121.9">4</text>
<text x="37.8" y="131.5" transform="rotate(-90 37.8 131.5)">5</text>
<text x="101.3" y="130.1" transform="rotate(-90 101.3 130.1)">16</text>
<text x="182.6" y="129.6" transform="rotate(-90 182.6 129.6)">2</text>
<text x="183.5" y="126.5" transform="rotate(-90 183.5 126.5)">RowSet1</text>
<text x="185.2" y="129.6" transform="rotate(-90 185.2 129.6)">4</text>
<text x="186.1" y="126.5" transform="rotate(-90 186.1 126.5)">RowSet3</text>
<text x="187.7" y="129.6" transform="rotate(-90 187.7 129.6)">6</text>
<text x="188.6" y="126.5" transform="rotate(-90 188.6 126.5)">RowSet5</text>
<text x="190.2" y="129.6" transform="rotate(-90 190.2 129.6)">8</text>
<text x="191.1" y="126.5" transform="rotate(-90 191.1 126.5)">RowSet7</text>
<text x="192.8" y="130.1" transform="rotate(-90 192.8 130.1)">10</text>
<text x="193.7" y="126.5" transform="rotate(-90 193.7 126.5)">RowSet9</text>
<text x="195.3" y="130.1" transform="rotate(-90 195.3 130.1)">12</text>
<text x="196.2" y="126.5" transform="rotate(-90 196.2 126.5)">RowSet11</text>
<text x="197.9" y="130.1" transform="rotate(-90 197.9 130.1)">14</text>
<text x="198.8" y="126.5" transform="rotate(-90 198.8 126.5)">RowSet13</text>
<text x="200.4" y="130.1" transform="rotate(-90 200.4 130.1)">16</text>
<text x="201.3" y="126.5" transform="rotate(-90 201.3 126.5)">RowSet15</text>
<text x="202.9" y="130.1" transform="rotate(-90 202.9 130.1)">18</text>
<text x="203.8" y="126.5" transform="rotate(-90 203.8 126.5)">RowSet17</text>
<text x="205.5" y="130.1" transform="rotate(-90 205.5 130.1)">20</text>
<text x="206.4" y="126.5" transform="rotate(-90 206.4 126.5)">RowSet19</text>
<text x="208" y="130.1" transform="rotate(-90 208 130.1)">22</text>
<text x="208.9" y="126.5" transform="rotate(-90 208.9 126.5)">RowReset1</text>
<text x="210.6" y="130.1" transform="rotate(-90 210.6 130.1)">24</text>
<text x="211.5" y="126.5" transform="rotate(-90 211.5 126.5)">RowReset3</text>
<text x="213.1" y="130.1" transform="rotate(-90 213.1 130.1)">26</text>
<text x="214" y="126.5" transform="rotate(-90 214 126.5)">RowReset5</text>
<text x="215.6" y="130.1" transform="rotate(-90 215.6 130.1)">28</text>
<text x="216.5" y="126.5" transform="rotate(-90 216.5 126.5)">RowReset7</text>
<text x="218.2" y="130.1" transform="rotate(-90 218.2 130.1)">30</text>
<text x="219.1" y="126.5" transform="rotate(-90 219.1 126.5)">RowReset9</text>
<text x="220.7" y="130.1" transform="rotate(-90 220.7 130.1)">32</text>
<text x="221.6" y="126.5" transform="rotate(-90 221.6 126.5)">RowReset11</text>
<text x="223.3" y="130.1" transform="rotate(-90 223.3 130.1)">34</text>
<text x="224.2" y="126.5" transform="rotate(-90 224.2 126.5)">RowReset13</text>
<text x="225.8" y="130.1" transform="rotate(-90 225.8 130.1)">36</text>
<text x="226.7" y="126.5" transform="rotate(-90 226.7 126.5)">RowReset15</text>
<text x="228.3" y="130.1" transform="rotate(-90 228.3 130.1)">38</text>
<text x="229.2" y="126.5" transform="rotate(-90 229.2 126.5)">RowReset17</text>
<text x="230.9" y="130.1" transform="rotate(-90 230.9 130.1)">40</text>
<text x="231.8" y="126.5" transform="rotate(-90 231.8 126.5)">RowReset19</text>
<text x="233.4" y="130.1" transform="rotate(-90 233.4 130.1)">42</text>
<text x="236" y="130.1" transform="rotate(-90 236 130.1)">44</text>
<text x="238.5" y="130.1" transform="rotate(-90 238.5 130.1)">46</text>
<text x="241" y="130.1" transform="rotate(-90 241 130.1)">48</text>
<text x="241.9" y="126.5" transform="rotate(-90 241.9 126.5)">ColA0</text>
<text x="243.6" y="130.1" transform="rotate(-90 243.6 130.1)">50</text>
<text x="244.5" y="126.5" transform="rotate(-90 244.5 126.5)">ColA2</text>
<text x="246.1" y="130.1" transform="rotate(-90 246.1 130.1)">52</text>
<text x="247" y="126.5" transform="rotate(-90 247 126.5)">ColB1</text>
<text x="248.7" y="130.1" transform="rotate(-90 248.7 130.1)">54</text>
<text x="249.6" y="126.5" transform="rotate(-90 249.6 126.5)">ModSel2</text>
<text x="251.2" y="130.1" transform="rotate(-90 251.2 130.1)">56</text>
<text x="252.1" y="126.5" transform="rotate(-90 252.1 126.5)">ModSel4</text>
<text x="253.7" y="130.1" transform="rotate(-90 253.7 130.1)">58</text>
<text x="254.6" y="126.5" transform="rotate(-90 254.6 126.5)">ModSel6</text>
<text x="256.3" y="130.1" transform="rotate(-90 256.3 130.1)">60</text>
<text x="257.2" y="126.5" transform="rotate(-90 257.2 126.5)">ModSel8</text>
<text x="10.4" y="135.9">C</text>
<text x="89.8" y="134.6">14</text>
<text x="89.8" y="137.2">15</text>
<text x="111.9" y="134.6">4</text>
<text x="111.9" y="137.2">5</text>
<text x="115.1" y="135.5">RowA1</text>
<text x="285.4" y="135.9">C</text>
<text x="90.3" y="142.2">1</text>
<text x="111.9" y="139.7">6</text>
<text x="111.9" y="142.2">7</text>
<text x="115.1" y="138">RowA0</text>
<text x="115.1" y="140.6">RowB1</text>
<text x="115.1" y="143.1">RowB0</text>
<text x="182.6" y="138.5" transform="rotate(-90 182.6 138.5)">1</text>
<text x="185.2" y="138.5" transform="rotate(-90 185.2 138.5)">3</text>
<text x="187.7" y="138.5" transform="rotate(-90 187.7 138.5)">5</text>
<text x="190.2" y="138.5" transform="rotate(-90 190.2 138.5)">7</text>
<text x="192.8" y="138.5" transform="rotate(-90 192.8 138.5)">9</text>
<text x="195.3" y="139" transform="rotate(-90 195.3 139)">11</text>
<text x="197.9" y="139" transform="rotate(-90 197.9 139)">13</text>
<text x="200.4" y="139" transform="rotate(-90 200.4 139)">15</text>
<text x="202.9" y="139" transform="rotate(-90 202.9 139)">17</text>
<text x="205.5" y="139" transform="rotate(-90 205.5 139)">19</text>
<text x="208" y="139" transform="rotate(-90 208 139)">21</text>
<text x="210.6" y="139" transform="rotate(-90 210.6 139)">23</text>
<text x="213.1" y="139" transform="rotate(-90 213.1 139)">25</text>
<text x="215.6" y="139" transform="rotate(-90 215.6 139)">27</text>
<text x="218.2" y="139" transform="rotate(-90 218.2 139)">29</text>
<text x="220.7" y="139" transform="rotate(-90 220.7 139)">31</text>
<text x="223.3" y="139" transform="rotate(-90 223.3 139)">33</text>
<text x="225.8" y="139" transform="rotate(-90 225.8 139)">35</text>
<text x="228.3" y="139" transform="rotate(-90 228.3 139)">37</text>
<text x="230.9" y="139" transform="rotate(-90 230.9 139)">39</text>
<text x="233.4" y="139" transform="rotate(-90 233.4 139)">41</text>
<text x="236" y="139" transform="rotate(-90 236 139)">43</text>
<text x="238.5" y="139" transform="rotate(-90 238.5 139)">45</text>
<text x="241" y="139" transform="rotate(-90 241 139)">47</text>
<text x="243.6" y="139" transform="rotate(-90 243.6 139)">49</text>
<text x="246.1" y="139" transform="rotate(-90 246.1 139)">51</text>
<text x="248.7" y="139" transform="rotate(-90 248.7 139)">53</text>
<text x="251.2" y="139" transform="rotate(-90 251.2 139)">55</text>
<text x="253.7" y="139" transform="rotate(-90 253.7 139)">57</text>
<text x="256.3" y="139" transform="rotate(-90 256.3 139)">59</text>
<text x="90.3" y="144.8">2</text>
<text x="90.3" y="147.3">3</text>
<text x="111.4" y="147.3">10</text>
<text x="111.4" y="149.9">11</text>
<text x="111.9" y="144.8">9</text>
<text x="115.1" y="148.2">RowLEnable</text>
<text x="115.1" y="145.7">RowLData</text>
<text x="183.5" y="148.2" transform="rotate(-90 183.5 148.2)">RowSet0</text>
<text x="186.1" y="148.2" transform="rotate(-90 186.1 148.2)">RowSet2</text>
<text x="188.6" y="148.2" transform="rotate(-90 188.6 148.2)">RowSet4</text>
<text x="191.1" y="148.2" transform="rotate(-90 191.1 148.2)">RowSet6</text>
<text x="193.7" y="148.2" transform="rotate(-90 193.7 148.2)">RowSet8</text>
<text x="196.2" y="149.2" transform="rotate(-90 196.2 149.2)">RowSet10</text>
<text x="198.8" y="149.2" transform="rotate(-90 198.8 149.2)">RowSet12</text>
<text x="201.3" y="149.2" transform="rotate(-90 201.3 149.2)">RowSet14</text>
<text x="203.8" y="149.2" transform="rotate(-90 203.8 149.2)">RowSet16</text>
<text x="206.4" y="149.2" transform="rotate(-90 206.4 149.2)">RowSet18</text>
<text x="241.9" y="147.4" transform="rotate(-90 241.9 147.4)">ColData</text>
<text x="244.5" y="145.8" transform="rotate(-90 244.5 145.8)">ColA1</text>
<text x="247" y="145.8" transform="rotate(-90 247 145.8)">ColB0</text>
<text x="249.6" y="148" transform="rotate(-90 249.6 148)">ModSel1</text>
<text x="252.1" y="148" transform="rotate(-90 252.1 148)">ModSel3</text>
<text x="254.6" y="148" transform="rotate(-90 254.6 148)">ModSel5</text>
<text x="257.2" y="148" transform="rotate(-90 257.2 148)">ModSel7</text>
<text x="89.8" y="154.9">13</text>
<text x="111.4" y="152.4">12</text>
<text x="115.1" y="150.7">RowHData</text>
<text x="115.1" y="153.3">RowHEnable</text>
<text x="208.9" y="150.3" transform="rotate(-90 208.9 150.3)">RowReset0</text>
<text x="211.5" y="150.3" transform="rotate(-90 211.5 150.3)">RowReset2</text>
<text x="214" y="150.3" transform="rotate(-90 214 150.3)">RowReset4</text>
<text x="216.5" y="150.3" transform="rotate(-90 216.5 150.3)">RowReset6</text>
<text x="219.1" y="150.3" transform="rotate(-90 219.1 150.3)">RowReset8</text>
<text x="221.6" y="151.3" transform="rotate(-90 221.6 151.3)">RowReset10</text>
<text x="224.2" y="151.3" transform="rotate(-90 224.2 151.3)">RowReset12</text>
<text x="226.7" y="151.3" transform="rotate(-90 226.7 151.3)">RowReset14</text>
<text x="229.2" y="151.3" transform="rotate(-90 229.2 151.3)">RowReset16</text>
<text x="231.8" y="151.3" transform="rotate(-90 231.8 151.3)">RowReset18</text>
<text x="101.3" y="161.4" transform="rotate(-90 101.3 161.4)">8</text>
<text x="10.4" y="185.9">D</text>
<text x="285.4" y="185.9">D</text>
<text x="35" y="199.9">1</text>
<text x="85" y="199.9">2</text>
<text x="135" y="199.9">3</text>
<text x="185" y="199.9">4</text>
<text x="235" y="199.9">5</text>
<text x="285" y="199.9">6</text>
</g>
<g font-size="1.8" fill="#008484">
<text x="58" y="24.6">J?</text>
<text x="58.5" y="26.9">Conn_01x06</text>
<text x="58" y="32.1">+24V</text>
<text x="194.4" y="34.6">FP2800A</text>
<text x="197" y="32.3">U?</text>
<text x="249" y="34.6">FP2800A</text>
<text x="251.6" y="32.3">U?</text>
<text x="51.5" y="39.6">GND</text>
<text x="103" y="37.8">U?</text>
<text x="103.6" y="40.3">PCF8574A</text>
<text x="190.2" y="39">COM</text>
<text x="190.2" y="41.5">1D</text>
<text x="203.7" y="39">2D</text>
<text x="203.9" y="41.5">2F</text>
<text x="244.9" y="39">COM</text>
<text x="244.9" y="41.5">1D</text>
<text x="258.3" y="39">2D</text>
<text x="258.5" y="41.5">2F</text>
<text x="93.7" y="45.3">SCL</text>
<text x="93.7" y="47.9">SDA</text>
<text x="102.2" y="45.6" transform="rotate(-90 102.2 45.6)">VDD</text>
<text x="107.3" y="45.3">P0</text>
<text x="107.3" y="47.9">P1</text>
<text x="190.2" y="44.1">1F</text>
<text x="190.2" y="46.6">1C</text>
<text x="203.7" y="46.6">2B</text>
<text x="203.7" y="44.1">2C</text>
<text x="244.9" y="44.1">1F</text>
<text x="244.9" y="46.6">1C</text>
<text x="258.3" y="46.6">2B</text>
<text x="258.3" y="44.1">2C</text>
<text x="93.7" y="53">A0</text>
<text x="107.3" y="50.4">P2</text>
<text x="107.3" y="53">P3</text>
<text x="190.2" y="49.1">1B</text>
<text x="190.2" y="51.7">1A</text>
<text x="203.6" y="51.7">VS</text>
<text x="203.7" y="49.1">2A</text>
<text x="244.9" y="49.1">1B</text>
<text x="244.9" y="51.7">1A</text>
<text x="258.2" y="51.7">VS</text>
<text x="258.3" y="49.1">2A</text>
<text x="93.7" y="55.5">A1</text>
<text x="93.7" y="58">A2</text>
<text x="107.3" y="58">P5</text>
<text x="107.3" y="55.5">P4</text>
<text x="190.2" y="56.8">1E</text>
<text x="190.2" y="54.2">GROUND</text>
<text x="190.2" y="59.3">1G</text>
<text x="203.6" y="59.3">3G</text>
<text x="203.6" y="56.8">2G</text>
<text x="203.8" y="54.2">2E</text>
<text x="244.9" y="56.8">1E</text>
<text x="244.9" y="54.2">GROUND</text>
<text x="244.9" y="59.3">1G</text>
<text x="258.2" y="59.3">3G</text>
<text x="258.2" y="56.8">2G</text>
<text x="258.4" y="54.2">2E</text>
<text x="34.4" y="63.4">SN75176</text>
<text x="36.9" y="61.1">U?</text>
<text x="93.7" y="65.7">INT</text>
<text x="107.3" y="60.6">P6</text>
<text x="107.3" y="63.1">P7</text>
<text x="190.2" y="61.8">0G</text>
<text x="190.2" y="64.4">0E</text>
<text x="203.8" y="61.8">3E</text>
<text x="203.9" y="64.4">3F</text>
<text x="244.9" y="61.8">0G</text>
<text x="244.9" y="64.4">0E</text>
<text x="258.4" y="61.8">3E</text>
<text x="258.5" y="64.4">3F</text>
<text x="38.7" y="71.8" transform="rotate(-90 38.7 71.8)">VCC</text>
<text x="102.2" y="67.8" transform="rotate(-90 102.2 67.8)">VSS</text>
<text x="190.2" y="66.9">0F</text>
<text x="190.2" y="69.5">0D</text>
<text x="203.7" y="69.5">3C</text>
<text x="203.7" y="66.9">3D</text>
<text x="244.9" y="66.9">0F</text>
<text x="244.9" y="69.5">0D</text>
<text x="258.3" y="69.5">3C</text>
<text x="258.3" y="66.9">3D</text>
<text x="31" y="75.8">B</text>
<text x="42.6" y="75.8">RO</text>
<text x="99.8" y="77.7">GND</text>
<text x="190.2" y="72">0C</text>
<text x="190.2" y="74.5">0B</text>
<text x="190.2" y="77.1">0A</text>
<text x="198.1" y="77.1">GROUND</text>
<text x="203.7" y="74.5">3A</text>
<text x="203.7" y="72">3B</text>
<text x="244.9" y="72">0C</text>
<text x="244.9" y="74.5">0B</text>
<text x="244.9" y="77.1">0A</text>
<text x="252.8" y="77.1">GROUND</text>
<text x="258.3" y="74.5">3A</text>
<text x="258.3" y="72">3B</text>
<text x="31" y="83.4">A</text>
<text x="42.7" y="78.4">RE</text>
<text x="42.7" y="80.9">DE</text>
<text x="43.4" y="83.4">DI</text>
<text x="103" y="83.5">U?</text>
<text x="190.2" y="79.6">VCC</text>
<text x="190.2" y="82.2">A1</text>
<text x="198.7" y="79.6">ENABLE</text>
<text x="201.1" y="82.2">DATA</text>
<text x="244.9" y="79.6">VCC</text>
<text x="244.9" y="82.2">A1</text>
<text x="253.3" y="79.6">ENABLE</text>
<text x="255.7" y="82.2">DATA</text>
<text x="38.7" y="89.9" transform="rotate(-90 38.7 89.9)">GND</text>
<text x="103.6" y="86">PCF8574A</text>
<text x="190.2" y="84.7">A0</text>
<text x="190.2" y="87.2">A2</text>
<text x="203.7" y="87.2">B0</text>
<text x="203.7" y="84.7">B1</text>
<text x="244.9" y="84.7">A0</text>
<text x="244.9" y="87.2">A2</text>
<text x="258.3" y="87.2">B0</text>
<text x="258.3" y="84.7">B1</text>
<text x="93.7" y="91.1">SCL</text>
<text x="93.7" y="93.6">SDA</text>
<text x="102.2" y="91.4" transform="rotate(-90 102.2 91.4)">VDD</text>
<text x="107.3" y="91.1">P0</text>
<text x="107.3" y="93.6">P1</text>
<text x="36.3" y="98">GND</text>
<text x="36.9" y="100.5">U?</text>
<text x="93.7" y="98.7">A0</text>
<text x="93.7" y="101.2">A1</text>
<text x="107.3" y="96.1">P2</text>
<text x="107.3" y="98.7">P3</text>
<text x="107.3" y="101.2">P4</text>
<text x="34.4" y="102.8">SN75176</text>
<text x="93.7" y="103.8">A2</text>
<text x="107.3" y="103.8">P5</text>
<text x="107.3" y="106.3">P6</text>
<text x="38.7" y="111.2" transform="rotate(-90 38.7 111.2)">VCC</text>
<text x="93.7" y="111.4">INT</text>
<text x="102.2" y="113.5" transform="rotate(-90 102.2 113.5)">VSS</text>
<text x="107.3" y="108.8">P7</text>
<text x="232" y="113.4">+24V</text>
<text x="31" y="115.2">B</text>
<text x="42.6" y="115.2">RO</text>
<text x="42.7" y="117.7">RE</text>
<text x="235.5" y="118.5">VS</text>
<text x="31" y="122.8">A</text>
<text x="42.7" y="120.3">DE</text>
<text x="43.4" y="122.8">DI</text>
<text x="99.8" y="123.4">GND</text>
<text x="38.7" y="129.3" transform="rotate(-90 38.7 129.3)">GND</text>
<text x="103" y="127.9">U?</text>
<text x="103.6" y="130.5">PCF8574A</text>
<text x="36.3" y="137.4">GND</text>
<text x="93.7" y="135.5">SCL</text>
<text x="102.2" y="135.8" transform="rotate(-90 102.2 135.8)">VDD</text>
<text x="107.3" y="135.5">P0</text>
<text x="160" y="135.3">Conn_02x30_Odd_Even</text>
<text x="178.7" y="133">J?</text>
<text x="93.7" y="143.1">A0</text>
<text x="93.7" y="138">SDA</text>
<text x="107.3" y="138">P1</text>
<text x="107.3" y="140.6">P2</text>
<text x="107.3" y="143.1">P3</text>
<text x="93.7" y="145.7">A1</text>
<text x="93.7" y="148.2">A2</text>
<text x="107.3" y="148.2">P5</text>
<text x="107.3" y="145.7">P4</text>
<text x="233.8" y="150">+24V</text>
<text x="93.7" y="155.8">INT</text>
<text x="107.3" y="150.7">P6</text>
<text x="107.3" y="153.3">P7</text>
<text x="231.9" y="155.2">GND +5V</text>
<text x="102.2" y="158" transform="rotate(-90 102.2 158)">VSS</text>
<text x="99.8" y="167.9">GND</text>
</g>
<text font-size="1.8" fill="#0000c2" x="118.1" y="41.9">24V Line Drivers</text>
</svg>
